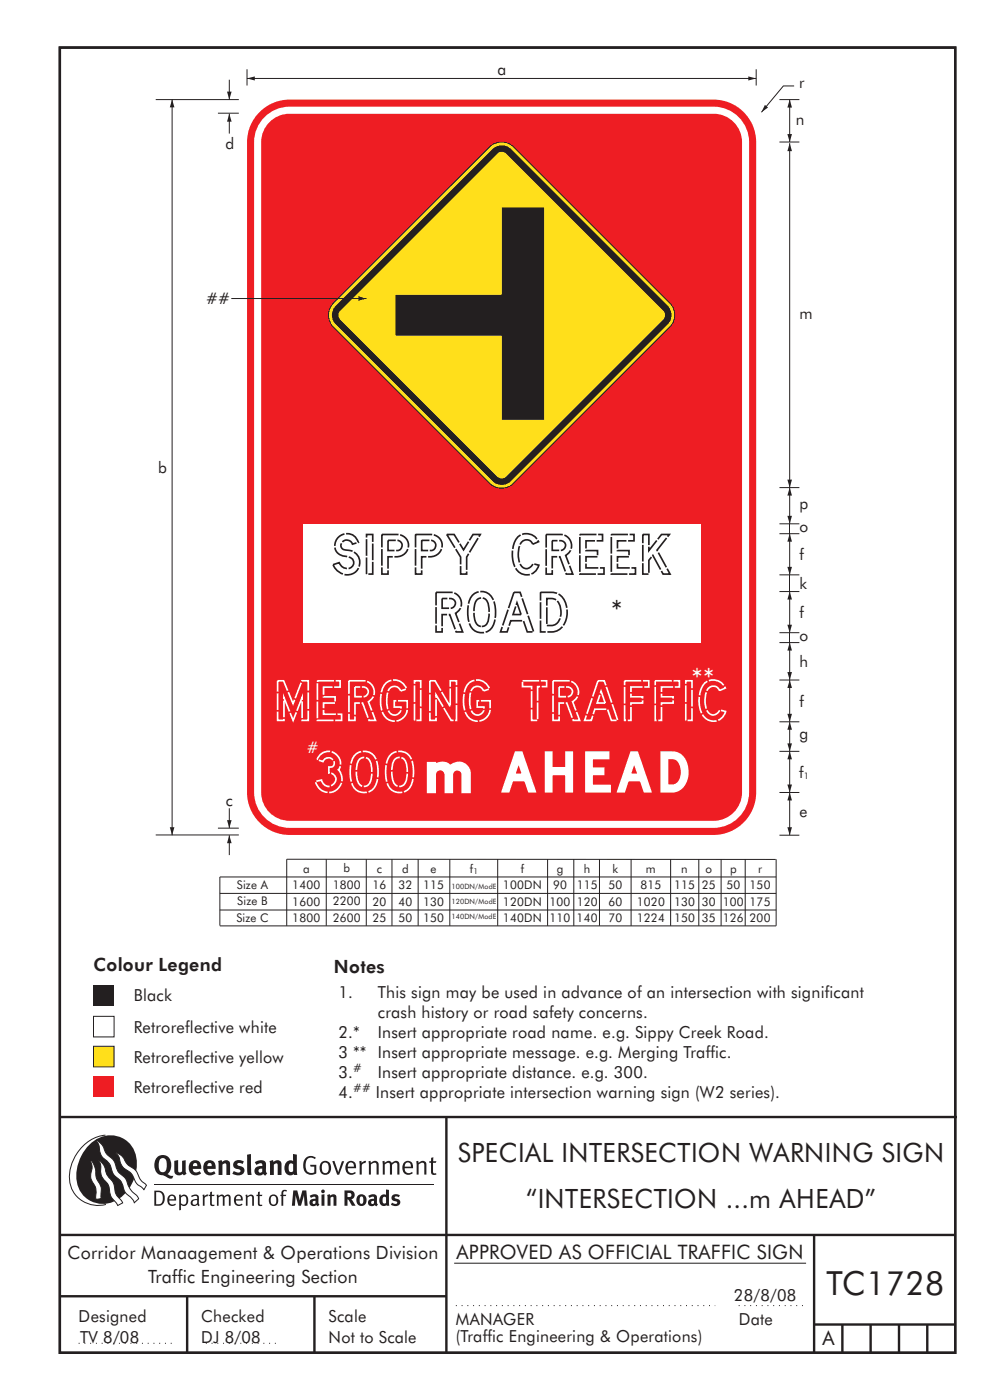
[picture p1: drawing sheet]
<svg xmlns="http://www.w3.org/2000/svg" width="210mm" height="297mm" viewBox="0 0 210 297" stroke-linecap="round" stroke-linejoin="round" font-family="sans-serif">
<g fill="none" stroke="#231f20" stroke-width=".51">
<path d="M12.7 10.1h189.9v276.9h-189.9zM12.7 237h190.3M94.7 236.9v50.1M12.7 262h190M12.7 275h82M39.7 275v12M66.7 275v12M172.7 262v25M172.7 281h30M178.7 281v6M184.7 281v6M190.7 281v6"/>
<path d="M196.7 281v6"/>
</g>
<path d="M96.3 268h74.7" fill="none" stroke="#231f20" stroke-width=".21"/>
<path d="M96.7 277h55M156.7 277h14M16.7 285h20.3M43.7 285h15" fill="none" stroke="#231f20" stroke-width=".21" stroke-dasharray=".2 1" stroke-linecap="butt"/>
<path d="M19.8 209h4.4v4.3h-4.4z" fill-rule="evenodd" fill="#231f20"/>
<path d="M19.8 215.6h4.4v4.4h-4.4z" fill-rule="evenodd" fill="#fff" stroke="#231f20" stroke-width=".21"/>
<path d="M19.8 222h4.4v4.3h-4.4z" fill-rule="evenodd" fill="#ffdf1b" stroke="#231f20" stroke-width=".21"/>
<path d="M19.8 228.4h4.4v4.3h-4.4z" fill-rule="evenodd" fill="#ee1d23"/>
<g fill="#231f20">
<path d="M64.9 245.6a1.61 1.61 0 0 1 2.1 0l-.2 .3a1.17 1.17 0 0 0-1.4-.2 1.17 1.17 0 0 0-.6 1.3 1.42 1.42 0 0 0 1.2 1.8l.7-.1v-1.2h-.8l-.1-.4h1.3v1.8a1.82 1.82 0 0 1-2.2 0 1.82 1.82 0 0 1-.6-2.1l.2-.7z" fill-rule="evenodd"/>
<path d="M68.2 246.5a1.77 1.77 0 0 0 .4 2.7 1.39 1.39 0 0 0 1.4-.5 1.39 1.39 0 0 0 .2-1.5 1.19 1.19 0 0 0-2-.7zM68.5 246.8a.83 .83 0 0 1 1 .1 .83 .83 0 0 1 .2 .9 .75 .75 0 0 1-.6 1.1 .75 .75 0 0 1-.8-.9v-.9z" fill-rule="evenodd"/>
<path d="M70.5 246.3h.4l.8 2.4 .8-2.4h.5l-1.1 2.9h-.4z" fill-rule="evenodd"/>
<path d="M73.6 246.7a1.74 1.74 0 0 0 .5 2.5l.9-.1 .5-.2-.2-.3a.89 .89 0 0 1-1.1 .2 .89 .89 0 0 1-.4-1h1.7a1.15 1.15 0 0 0-.4-1.4 1.15 1.15 0 0 0-1.5 .3zM74 246.8a.67 .67 0 0 1 .8-.1 .67 .67 0 0 1 .3 .8h-1.3z" fill-rule="evenodd"/>
<path d="M76.2 246.4l.4-.1 .1 .4 .5-.4h.5l-.2 .5a.61 .61 0 0 0-.8 .6v1.8h-.4z" fill-rule="evenodd"/>
<path d="M78.1 246.4l.5-.1 .1 .4a.89 .89 0 0 1 .9-.4 .89 .89 0 0 1 .7 .7v2.2h-.4v-2.2l-.1-.2-.3-.1-.8 .3v2.2h-.4z" fill-rule="evenodd"/>
<path d="M81.1 246.4l.4-.1 .1 .4a.83 .83 0 0 1 .8-.4 .83 .83 0 0 1 .7 .4 .86 .86 0 0 1 .9-.4 .86 .86 0 0 1 .7 .7v2.2h-.4l-.1-2.4a.5 .5 0 0 0-.8 .1l-.2 .2v2.1h-.5v-2.3l-.4-.2-.7 .3v2.2h-.4z" fill-rule="evenodd"/>
<path d="M85.7 246.7a1.74 1.74 0 0 0 .5 2.5l.9-.1 .5-.2-.2-.3a.89 .89 0 0 1-1.1 .2 .89 .89 0 0 1-.4-1h1.7a1.15 1.15 0 0 0-.5-1.4 1.15 1.15 0 0 0-1.4 .3zM86 246.8a.67 .67 0 0 1 .9-.1 .67 .67 0 0 1 .3 .8h-1.3z" fill-rule="evenodd"/>
<path d="M88.3 246.4l.4-.1 .1 .4a.89 .89 0 0 1 .9-.4 .89 .89 0 0 1 .7 .7v2.2h-.4v-2.2l-.1-.2-.3-.1-.8 .3v2.2h-.4z" fill-rule="evenodd"/>
<path d="M91.5 245.6l.4-.1v.8h.7l-.2 .4h-.5v2.1l.1 .1h.5l.1 .3a.71 .71 0 0 1-1.2-.6v-1.9h-.3v-.4h.3z" fill-rule="evenodd"/>
<path d="M37 246.3l.8-.2v2a.46 .46 0 0 0 .2 .6 .46 .46 0 0 0 .6-.2v-2.2l.8-.2v2.4l.2 .5-.6 .3-.2-.3a1.03 1.03 0 0 1-1.2 .3 1.03 1.03 0 0 1-.6-1.1z" fill-rule="evenodd"/>
<path d="M40.4 246.5a1.64 1.64 0 0 0 0 2.3 1.64 1.64 0 0 0 2.3 .1l-.4-.4a.78 .78 0 0 1-.9 .2 .78 .78 0 0 1-.5-.7h1.8a1.37 1.37 0 0 0-.6-1.7 1.37 1.37 0 0 0-1.7 .2zM41 246.9a.48 .48 0 0 1 .7-.1 .48 .48 0 0 1 .2 .6h-1z" fill-rule="evenodd"/>
<path d="M43.5 246.5a1.65 1.65 0 0 0-.2 2 1.65 1.65 0 0 0 1.9 .7l.5-.3-.3-.4a.78 .78 0 0 1-.9 .3 .78 .78 0 0 1-.5-.8h1.8a1.37 1.37 0 0 0-.6-1.7 1.37 1.37 0 0 0-1.7 .2zM44.1 246.9a.48 .48 0 0 1 .6-.1 .48 .48 0 0 1 .2 .6h-.9z" fill-rule="evenodd"/>
<path d="M46.3 246.3l.7-.2 .1 .4a.95 .95 0 0 1 1-.3 .95 .95 0 0 1 .7 .8v2.3h-.8v-2.3l-.3-.2-.5 .3v2.2h-.8z" fill-rule="evenodd"/>
<path d="M49.7 246.5a1.73 1.73 0 0 1 2-.1l-.2 .5-.6-.2a.42 .42 0 0 0-.6 .3l.2 .2a1.23 1.23 0 0 1 1.4 1.1 1.47 1.47 0 0 1-2.3 .9l-.3-.2 .3-.6 .7 .3a.47 .47 0 0 0 .7-.3 .87 .87 0 0 0-1-.5l-.4-.2-.1-.4z" fill-rule="evenodd"/>
<path d="M54.1 246.5l.3 .6 .3-.2a.62 .62 0 0 1 .9 .1v.4a1.21 1.21 0 0 0-1.3 .3 1.21 1.21 0 0 0-.2 1.3 1.19 1.19 0 0 0 1.7 0l.5 .4 .4-.5-.3-.3v-1.4a.96 .96 0 0 0-1.3-1.1zM55 248l.6-.1v.7a.43 .43 0 0 1-.6 .1 .43 .43 0 0 1 0-.7z" fill-rule="evenodd"/>
<path d="M57.2 246.3l.7-.2 .1 .4a.95 .95 0 0 1 1-.3 .95 .95 0 0 1 .7 .8v2.3h-.8v-2.3l-.3-.2-.5 .3v2.2h-.8z" fill-rule="evenodd"/>
<path d="M62.2 244.8v1.5a1.29 1.29 0 0 0-1.4 .2 1.29 1.29 0 0 0-.5 1.3 1.24 1.24 0 0 0 .5 1.3 1.24 1.24 0 0 0 1.5 0l.1 .2h.7l-.1-4.4zM61.5 246.9l.4-.1 .3 .2v1.5l-.3 .1a.48 .48 0 0 1-.6-.4 1.52 1.52 0 0 1 .2-1.3z" fill-rule="evenodd"/>
<path d="M52.4 245l.8-.2 .2 4.5h-.8l-.1-.2z" fill-rule="evenodd"/>
</g>
<path d="M22.4 240.8a9 9 0 0 0-7.4 10.9 6.2 6.2 0 0 0 7.5 3.8M32.7 251.4h59.4" fill="none" stroke="#231f20" stroke-width=".21"/>
<path d="M19.1 242.7a5.7 5.7 0 0 1 6.5-1.4 5.7 5.7 0 0 1 3.4 5.7 8.6 8.6 0 0 1-6.2 8.3 5.7 5.7 0 0 1-6.5-7 9.9 9.9 0 0 1 2.8-5.6z" fill-rule="evenodd" fill="#231f20"/>
<path d="M24.4 244.5a3.1 3.1 0 0 1 2.3 2.2l.8 .7a3.2 3.2 0 0 1 2 2.4l.4 .6 1.2 1.1-.6 .9-.2-.3a3.5 3.5 0 0 1-1.9-2.1 3.8 3.8 0 0 0-2.1-2.2 3.5 3.5 0 0 1-1-2.2zM20.4 241.9a3.4 3.4 0 0 1 1.9 2.4l.7 .9a3.3 3.3 0 0 1 1.7 2.6 4.4 4.4 0 0 0 1.7 2l.3 .3a6.1 6.1 0 0 0 2.5 3.7l.2 .5-.9 .9a6.1 6.1 0 0 0-1.9-2.3l-.4-.7a3.6 3.6 0 0 0-1.9-2.8l-.6-1a3.6 3.6 0 0 0-1.9-2.8 3.7 3.7 0 0 1-.8-2.4zM21 246.1a3.4 3.4 0 0 1 1.5 2.7l.6 1a3.8 3.8 0 0 1 1.4 3.1l.3 .7 1.2 1.6-1 .5-.5-.7a3.2 3.2 0 0 1-1.3-2.8 4.3 4.3 0 0 0-1.4-2.2 4.7 4.7 0 0 1-.5-3zM19.2 246.1a5.1 5.1 0 0 1 1.2 3.7l.3 .7a3.1 3.1 0 0 1 .7 2.9l.1 .9-1.1 .2-.1-.8a3.5 3.5 0 0 0-.9-3.3 3.6 3.6 0 0 1 .1-2.5z" fill-rule="evenodd" fill="#fff" stroke="#231f20" stroke-width=".21"/>
<g fill="#231f20">
<path d="M33.4 245.5a2.51 2.51 0 0 0 .4 3.7l.8 .1a2.78 2.78 0 0 0 2 .7l.2-.6h-.6l-.7-.3a2.56 2.56 0 0 0 0-3.8 1.83 1.83 0 0 0-2.1 .2zM34 245.8a.87 .87 0 0 1 1 .1 .87 .87 0 0 1 .4 .9v.4a1.17 1.17 0 0 1-.9 1.5l-.3-.1a2.38 2.38 0 0 1-.2-2.8z" fill-rule="evenodd"/>
<path d="M33.1 252.9v2.6a1.12 1.12 0 0 0 1.2-.3 1.12 1.12 0 0 0 .2-1.2l-.1-.5-.3-.5zM32.7 252.6h1.1a1.67 1.67 0 0 1 1.2 1.6 1.67 1.67 0 0 1-1.3 1.6h-1zM36.1 253.9l-.2 .5h1.1a.55 .55 0 0 0-.3-.6 .55 .55 0 0 0-.6 .1zM35.8 253.7a.95 .95 0 0 1 1.2-.1 .95 .95 0 0 1 .4 1.1h-1.5a.72 .72 0 0 0 .4 .8 .72 .72 0 0 0 .9-.2l.1 .3a1.15 1.15 0 0 1-1.5 0 1.15 1.15 0 0 1-.2-1.5zM38.4 254.1v1.1a.7 .7 0 0 0 .9 .2 .7 .7 0 0 0 .2-.9 .61 .61 0 0 0-.4-.7 .61 .61 0 0 0-.7 .3zM38 253.5l.3-.1 .1 .4a.95 .95 0 0 1 1.2-.2 .95 .95 0 0 1 .3 1.2 .92 .92 0 0 1-.5 .9 .92 .92 0 0 1-1-.1v1.1l-.4 .1zM40.9 254.8a.5 .5 0 0 0 .2 .8 .5 .5 0 0 0 .7-.4v-.6zM40.5 253.7a1 1 0 0 1 1.7 .3v1.4l.2 .2-.2 .3-.3-.4a.78 .78 0 0 1-1.4 0 .78 .78 0 0 1 .8-1.1h.5a.58 .58 0 0 0-.3-.7 .58 .58 0 0 0-.7 .2zM43 253.5l.3-.1 .1 .4 .3-.3 .5-.1-.2 .4a.52 .52 0 0 0-.6 .5v1.5h-.4zM44.6 252.9l.4-.1-.1 .7h.6l-.1 .2h-.5v1.5a.35 .35 0 0 0 .6 .3v.3a.57 .57 0 0 1-.6 .1 .57 .57 0 0 1-.3-.6v-1.6h-.3v-.2h.3zM45.9 253.5l.4-.1 .1 .4 .2-.2a.64 .64 0 0 1 1 .2 .7 .7 0 0 1 .8-.4 .7 .7 0 0 1 .5 .6v1.8h-.4v-1.7l-.2-.4-.7 .4v1.7h-.3v-1.7a.38 .38 0 0 0-.3-.4 .38 .38 0 0 0-.5 .2l-.1 .2v1.7h-.4zM50.2 253.9l-.2 .5h1.1a.55 .55 0 0 0-.2-.6 .55 .55 0 0 0-.7 .1zM49.9 253.7a.95 .95 0 0 1 1.2-.1 .95 .95 0 0 1 .4 1.1h-1.5a.72 .72 0 0 0 .4 .8 .72 .72 0 0 0 .9-.2l.1 .3a1.15 1.15 0 0 1-1.5 0 1.15 1.15 0 0 1-.2-1.5zM52.1 253.5l.3-.1 .1 .4a.72 .72 0 0 1 .8-.4 .72 .72 0 0 1 .6 .6v1.8h-.4v-1.6a.45 .45 0 0 0-.3-.5 .45 .45 0 0 0-.5 .2l-.2 .2v1.7h-.3zM54.7 252.9l.4-.1v.7h.6l-.1 .2h-.5v1.5a.35 .35 0 0 0 .5 .3v.3a.57 .57 0 0 1-.6 .1 .57 .57 0 0 1-.3-.6v-1.6h-.3v-.2h.3zM57.6 253.8l-.2 .8a.65 .65 0 0 0 .3 .8 .65 .65 0 0 0 .8-.2l.1-.1a.93 .93 0 0 0-.7-1.4zM57.3 253.7a1.12 1.12 0 0 1 1.4 0 1.12 1.12 0 0 1 .2 1.5 1.01 1.01 0 0 1-1.2 .6 1.01 1.01 0 0 1-.7-1.2zM59.9 252.6l.5-.2 .5 .1-.2 .3-.3-.1-.3 .2v.6h.6l-.1 .2h-.5v2.1h-.4v-2.1h-.2v-.2h.2zM62.2 252.5l-.3 3.3h.7l.1-2.3 .6 2.3h.5l.7-2.3 .1 2.3h.7l-.3-3.3h-.9l-.5 2.2-.5-2.2zM65.7 253.7l.3 .4a.51 .51 0 0 1 .5-.3 .51 .51 0 0 1 .4 .4v.1a.88 .88 0 0 0-1.1 .3 .88 .88 0 0 0 .2 1.2 .9 .9 0 0 0 1.1-.2l.3 .3 .4-.4-.3-.3v-1a.87 .87 0 0 0-.4-.9 .87 .87 0 0 0-1 .2zM66.4 254.8l.5-.1v.6l-.1 .1h-.3l-.2-.2zM68.2 253.4v2.4h.6v-2.5zM68.1 252.7a.4 .4 0 0 0 .8 0 .4 .4 0 0 0-.8 0zM69.4 253.5l.1 2.3h.6v-1.7a.33 .33 0 0 1 .4-.2 .33 .33 0 0 1 .2 .3v1.6h.7v-1.8a.75 .75 0 0 0-.6-.6 .75 .75 0 0 0-.8 .2v-.3zM73.1 252.5v3.3h.6v-1.4l.3 .3 .7 1.1h.7l-.9-1.4a.94 .94 0 0 0 .7-1 .94 .94 0 0 0-.9-.9zM73.7 253.1a.51 .51 0 0 1 .7 .1 .51 .51 0 0 1-.1 .7h-.6zM75.9 253.7a1.19 1.19 0 0 0-.1 1.7 1.19 1.19 0 0 0 1.7 0 1.19 1.19 0 0 0 0-1.6 1.19 1.19 0 0 0-1.6-.1zM76.5 253.9l.2-.1a.99 .99 0 0 1 0 1.6 1.06 1.06 0 0 1-.2-1.5zM78.1 253.7l.3 .4a.51 .51 0 0 1 .5-.3 .51 .51 0 0 1 .4 .4v.1a.88 .88 0 0 0-1.1 .3 .88 .88 0 0 0 .2 1.2 .9 .9 0 0 0 1.1-.2l.3 .3 .4-.4-.2-.3v-1a.87 .87 0 0 0-.5-.9 .87 .87 0 0 0-1 .2zM78.9 254.8l.4-.1v.6l-.1 .1h-.3l-.2-.2zM81.9 252.3v1.2a1.2 1.2 0 0 0-1.4 .6 1.2 1.2 0 0 0 .2 1.4l.5 .3 .8-.1v.1h.6l-.1-3.4zM81.4 253.9l.5 .1-.1 1.2a.46 .46 0 0 1-.5 0 .46 .46 0 0 1-.2-.6zM83.3 253.5a.79 .79 0 0 0-.2 1 .79 .79 0 0 0 1 .4 .33 .33 0 0 1 0 .5 .33 .33 0 0 1-.5-.1l-.5-.2-.2 .5a1.15 1.15 0 0 0 1.2 .3 1.15 1.15 0 0 0 .8-1 1.49 1.49 0 0 0-1.2-.8 .4 .4 0 0 1 .3-.3 .4 .4 0 0 1 .4 .1l.2 .1 .2-.4a1.47 1.47 0 0 0-1.5-.1z" fill-rule="evenodd"/>
</g>
<g fill="none" stroke="#231f20" stroke-width=".21">
<path d="M46.6 189.5h118M46.6 193.1h118M69.2 182.3v14.1M77.7 182.3v14.1M83.1 182.3v14.1M88.7 182.3v14.1M95.4 182.3v14.1M105.6 182.3v14.1M116.2 182.3v14.1M121.7 182.3v14.1M127.2 182.3v14.1M133.9 182.3v14.1"/>
<path d="M142.3 182.3v14.1M148.2 182.3v14.1M153 182.3v14.1M158.1 182.3v14.1M164.5 182.3h-103.7v14.1M164.6 182.3v14.1h-118M164.6 186h-118v10.4"/>
</g>
<path d="M55 23.8a9 9 0 0 1 6.4-2.7h90a9 9 0 0 1 9 9.1v137.9a9 9 0 0 1-9 9h-90a9 9 0 0 1-9-9v-137.9a9 9 0 0 1 2.6-6.4zM56.5 24.5a7.5 7.5 0 0 1 4.9-1.9h90a7.5 7.5 0 0 1 7.5 7.6v137.9a7.5 7.5 0 0 1-7.5 7.5h-90a7.5 7.5 0 0 1-7.5-7.5v-137.9a7.5 7.5 0 0 1 2.6-5.7zM57.2 25.9a6 6 0 0 1 4.2-1.8h90a6 6 0 0 1 6 6.1v137.9a6 6 0 0 1-6 6h-90a6 6 0 0 1-6-6v-137.9a6 6 0 0 1 1.8-4.3z" fill-rule="evenodd" fill="#ee1d23"/>
<path d="M167.5 168.1v9.1" fill="none" stroke="#231f20" stroke-width=".21"/>
<g fill="#231f20">
<path d="M167.5 168.1l.5 1.7h-1z"/>
<path d="M167 175.5h1l-.5 1.7z"/>
</g>
<path d="M167.5 159.4v8.7" fill="none" stroke="#231f20" stroke-width=".21"/>
<g fill="#231f20">
<path d="M167.5 159.4l.5 1.7h-1z"/>
<path d="M167 166.4h1l-.5 1.7z"/>
</g>
<path d="M167.5 144.3v8.8" fill="none" stroke="#231f20" stroke-width=".21"/>
<g fill="#231f20">
<path d="M167.5 144.3l.5 1.7h-1z"/>
<path d="M167 151.4h1l-.5 1.7z"/>
</g>
<path d="M167.5 136.3v8" fill="none" stroke="#231f20" stroke-width=".21"/>
<g fill="#231f20">
<path d="M167.5 136.3l.5 1.7h-1z"/>
<path d="M167 142.6h1l-.5 1.7z"/>
</g>
<path d="M167.5 21.1v9" fill="none" stroke="#231f20" stroke-width=".21"/>
<g fill="#231f20">
<path d="M167.5 21.1l.5 1.7h-1z"/>
<path d="M167 28.4h1l-.5 1.7z"/>
</g>
<path d="M167.5 30.4v73M167.5 134.2v2.1" fill="none" stroke="#231f20" stroke-width=".21"/>
<g fill="#231f20">
<path d="M167.5 30.4l.5 1.7h-1z"/>
<path d="M167 101.8h1l-.5 1.6z"/>
</g>
<path d="M167.5 153.1v6.3" fill="none" stroke="#231f20" stroke-width=".21"/>
<g fill="#231f20">
<path d="M167.5 153.1l.5 1.7h-1z"/>
<path d="M167 157.7h1l-.5 1.7z"/>
</g>
<path d="M52.4 16.6h108M160.4 14.7v3.4M165.3 30.1h4.3M165.3 21.1h4.3M165.3 111.1h4.3M165.3 136.3h4.3M165.3 159.4h4.3M165.3 153.1h4.3M165.3 144.3h4.3M165.3 168.1h4.3" fill="none" stroke="#231f20" stroke-width=".21"/>
<g fill="#231f20">
<path d="M52.4 16.6l1.7-.4v.9z"/>
<path d="M158.7 16.2l1.7 .4-1.7 .5z"/>
</g>
<path d="M168.5 18.2h-2.3l-4.7 5.6" fill="none" stroke="#231f20" stroke-width=".21"/>
<path d="M162.3 22.3l.6 .5-1.4 1z" fill="#231f20"/>
<path d="M64.3 111.1h84.3v25.2h-84.3z" fill-rule="evenodd" fill="#fff"/>
<path d="M165.3 113.2h4.3M165.3 103.4h4.3M165.3 121.9h4.3M165.3 125.5h4.3M165.3 134.2h4.3M167.5 125.5v8.7" fill="none" stroke="#231f20" stroke-width=".21"/>
<g fill="#231f20">
<path d="M167 132.5h1l-.5 1.7z"/>
<path d="M167.5 125.5l.5 1.7h-1z"/>
</g>
<path d="M167.5 113.2v12.3" fill="none" stroke="#231f20" stroke-width=".21"/>
<g fill="#231f20">
<path d="M167 120.3h1l-.5 1.6z"/>
<path d="M167.5 113.2l.5 1.7h-1z"/>
</g>
<path d="M167.5 103.4v9.8" fill="none" stroke="#231f20" stroke-width=".21"/>
<g fill="#231f20">
<path d="M167 109.4h1l-.5 1.7z"/>
<path d="M167.5 103.4l.5 1.7h-1z"/>
</g>
<path d="M48.6 171.5v4.2" fill="none" stroke="#231f20" stroke-width=".21"/>
<path d="M48.2 174h.9l-.5 1.7z" fill="#231f20"/>
<path d="M48.6 16.9v4.2" fill="none" stroke="#231f20" stroke-width=".21"/>
<path d="M48.2 19.4h.9l-.5 1.7z" fill="#231f20"/>
<path d="M48.6 177.2v4.2" fill="none" stroke="#231f20" stroke-width=".21"/>
<path d="M48.6 177.2l.5 1.7h-.9z" fill="#231f20"/>
<path d="M48.6 24.1v4.2" fill="none" stroke="#231f20" stroke-width=".21"/>
<path d="M48.6 24.1l.5 1.7h-.9z" fill="#231f20"/>
<path d="M36.5 21.1v156.1" fill="none" stroke="#231f20" stroke-width=".21"/>
<g fill="#231f20">
<path d="M36.5 21.1l.5 1.7h-1z"/>
<path d="M36 175.5h1l-.5 1.7z"/>
</g>
<path d="M52.4 14.7v3.4M33 21.1h17.7M46.2 24h4.5M33 177.1h17.7M46.2 175.7h4.5M165.3 177.2h4.3" fill="none" stroke="#231f20" stroke-width=".21"/>
<path d="M70.7 64.3l33.1-33.1a3.6 3.6 0 0 1 5.2 0l33.1 33.1a3.6 3.6 0 0 1 0 5.1l-33.1 33.1a3.6 3.6 0 0 1-5.2 0l-33.1-33.1a3.6 3.6 0 0 1 0-5.1z" fill-rule="evenodd" fill="#ffdf1b" stroke="#231f20" stroke-width=".21"/>
<path d="M71.2 64.9l33.2-33.3a2.81 2.81 0 0 1 4 0l33.2 33.3a2.81 2.81 0 0 1 0 3.9l-33.2 33.3a2.81 2.81 0 0 1-4 0l-33.2-33.3a2.81 2.81 0 0 1 0-3.9z" fill-rule="evenodd" fill="#231f20"/>
<path d="M72.2 65.9l33.3-33.3a1.35 1.35 0 0 1 1.9 0l33.3 33.3a1.35 1.35 0 0 1 0 1.9l-33.3 33.3a1.35 1.35 0 0 1-1.9 0l-33.3-33.3a1.35 1.35 0 0 1 0-1.9z" fill-rule="evenodd" fill="#ffdf1b"/>
<path d="M83.9 62.6h22.5v-18.6h9v45.1h-9v-17.9h-22.5z" fill-rule="evenodd" fill="#231f20"/>
<path d="M49.1 63.3h28.6" fill="none" stroke="#231f20" stroke-width=".21"/>
<path d="M76 62.8l1.7 .5-1.7 .5z" fill="#231f20"/>
<g font-size="8.4" fill="#231f20">
<text x="70.7" y="121.8">SIPPY CREEK</text>
<text x="92.5" y="134.1">ROAD</text>
</g>
<g font-size="8.4" fill="#fff">
<text x="58.9" y="152.8">MERGING TRAFFIC</text>
<text x="66.9" y="168">300m AHEAD</text>
</g>
<text font-size="7.1" fill="#231f20" x="175.3" y="274.8">TC1728</text>
<text font-size="6" fill="#231f20" x="129.6" y="131.5">*</text>
<text font-size="6" fill="#fff" x="146.7" y="146">**</text>
<g font-size="5.6" fill="#231f20">
<text x="97.1" y="246.5">SPECIAL INTERSECTION WARNING SIGN</text>
<text x="111.6" y="256.3">“INTERSECTION ...m AHEAD”</text>
</g>
<g font-size="4.2" fill="#231f20">
<text x="96.8" y="267">APPROVED AS OFFICIAL TRAFFIC SIGN</text>
<text x="174.4" y="285.3">A</text>
</g>
<g font-size="3.9" fill="#231f20">
<text x="19.8" y="206">Colour Legend</text>
<text x="70.8" y="206.3">Notes</text>
<text x="14.3" y="267">Corridor Manaagement &amp; Operations Division</text>
<text x="31.4" y="272.1">Traffic Engineering Section</text>
</g>
<g font-size="3.5" fill="#231f20">
<text x="28.4" y="212.5">Black</text>
<text x="71.8" y="211.8">1.</text>
<text x="80.2" y="211.8">This sign may be used in advance of an intersection with significant</text>
<text x="28.4" y="219.1">Retroreflective white</text>
<text x="71.8" y="220.3">2.*</text>
<text x="80.2" y="216">crash history or road safety concerns.</text>
<text x="80.2" y="220.3">Insert appropriate road name. e.g. Sippy Creek Road.</text>
<text x="28.4" y="225.4">Retroreflective yellow</text>
<text x="71.8" y="224.5">3 ** Insert appropriate message. e.g. Merging Traffic.</text>
<text x="28.4" y="231.8">Retroreflective red</text>
<text x="71.8" y="228.7">3.</text>
<text x="71.8" y="233">4.</text>
<text x="79.7" y="233">Insert appropriate intersection warning sign (W2 series).</text>
<text x="80.2" y="228.7">Insert appropriate distance. e.g. 300.</text>
<text x="16.7" y="280.4">Designed</text>
<text x="42.7" y="280.4">Checked</text>
<text x="69.7" y="280.4">Scale</text>
<text x="96.7" y="281">MANAGER</text>
<text x="155.7" y="276">28/8/08</text>
<text x="156.7" y="281">Date</text>
<text x="17" y="284.8">TV 8/08</text>
<text x="42.7" y="284.8">DJ 8/08</text>
<text x="69.7" y="285">Not to Scale</text>
<text x="96.7" y="284.7">(Traffic Engineering &amp; Operations)</text>
</g>
<g font-size="3.4" fill="#231f20">
<text x="105.6" y="15.9">a</text>
<text x="169.5" y="18.7">r</text>
<text x="168.8" y="26.5">n</text>
<text x="47.8" y="31.5">d</text>
<text x="43.7" y="64.5">##</text>
<text x="169.6" y="67.7">m</text>
<text x="33.5" y="100.4">b</text>
<text x="169.6" y="112.9">o</text>
<text x="169.6" y="108">p</text>
<text x="169.6" y="118.9">f</text>
<text x="169.6" y="125">k</text>
<text x="169.6" y="131.2">f</text>
<text x="169.6" y="136">o</text>
<text x="169.6" y="141.6">h</text>
<text x="169.6" y="150">f</text>
<text x="169.6" y="156.7">g</text>
<text x="169.6" y="165.1">f</text>
<text x="47.9" y="171">c</text>
<text x="169.6" y="173.4">e</text>
</g>
<text font-size="3.4" fill="#fff" x="65.1" y="159.8">#</text>
<g font-size="2.5" fill="#231f20">
<text x="64.3" y="185.1">a</text>
<text x="72.8" y="185.1">b</text>
<text x="79.9" y="185.1">c</text>
<text x="85.3" y="185.1">d</text>
<text x="91.4" y="185.1">e</text>
<text x="99.7" y="185.1">f</text>
<text x="110.5" y="185.1">f</text>
<text x="118.1" y="185.1">g</text>
<text x="123.9" y="185.1">h</text>
<text x="129.9" y="185.1">k</text>
<text x="137" y="185.1">m</text>
<text x="144.5" y="185.1">n</text>
<text x="149.7" y="185.1">o</text>
<text x="154.9" y="185.1">p</text>
<text x="160.8" y="185.1">r</text>
<text x="50.3" y="188.6">Size A</text>
<text x="62" y="188.6">1400</text>
<text x="70.6" y="188.6">1800</text>
<text x="79" y="188.6">16</text>
<text x="84.5" y="188.6">32</text>
<text x="89.8" y="188.6">115</text>
<text x="106.7" y="188.6">100DN</text>
<text x="117.3" y="188.6">90</text>
<text x="122.3" y="188.6">115</text>
<text x="129" y="188.6">50</text>
<text x="135.8" y="188.6">815</text>
<text x="143" y="188.6">115</text>
<text x="148.9" y="188.6">25</text>
<text x="154.1" y="188.6">50</text>
<text x="159" y="188.6">150</text>
<text x="50.1" y="195.6">Size C</text>
<text x="50.3" y="192.1">Size B</text>
<text x="62" y="195.6">1800</text>
<text x="62" y="192.1">1600</text>
<text x="70.6" y="195.6">2600</text>
<text x="70.6" y="192.1">2200</text>
<text x="79" y="192.1">20</text>
<text x="79" y="195.6">25</text>
<text x="84.5" y="195.6">50</text>
<text x="84.5" y="192.1">40</text>
<text x="89.8" y="195.6">150</text>
<text x="89.8" y="192.1">130</text>
<text x="106.7" y="195.6">140DN</text>
<text x="106.7" y="192.1">120DN</text>
<text x="116.6" y="192.1">100</text>
<text x="116.6" y="195.6">110</text>
<text x="122.3" y="195.6">140</text>
<text x="122.3" y="192.1">120</text>
<text x="129" y="192.1">60</text>
<text x="129" y="195.6">70</text>
<text x="135.1" y="195.6">1224</text>
<text x="135.1" y="192.1">1020</text>
<text x="143" y="192.1">130</text>
<text x="143" y="195.6">150</text>
<text x="148.9" y="192.1">30</text>
<text x="148.9" y="195.6">35</text>
<text x="153.3" y="192.1">100</text>
<text x="153.3" y="195.6">126</text>
<text x="159" y="195.6">200</text>
<text x="159" y="192.1">175</text>
<text x="74.9" y="227.5">#</text>
<text x="74.9" y="231.7">##</text>
</g>
<text font-size="1.9" fill="#231f20" x="170.5" y="165.4">1</text>
<text font-size="1.7" fill="#231f20" x="100.4" y="185.4">1</text>
<g font-size="1.6" fill="#231f20">
<text x="95.8" y="191.7">120DN/ModE</text>
<text x="95.8" y="188.6">100DN/ModE</text>
<text x="95.8" y="194.9">140DN/ModE</text>
</g>
</svg>
